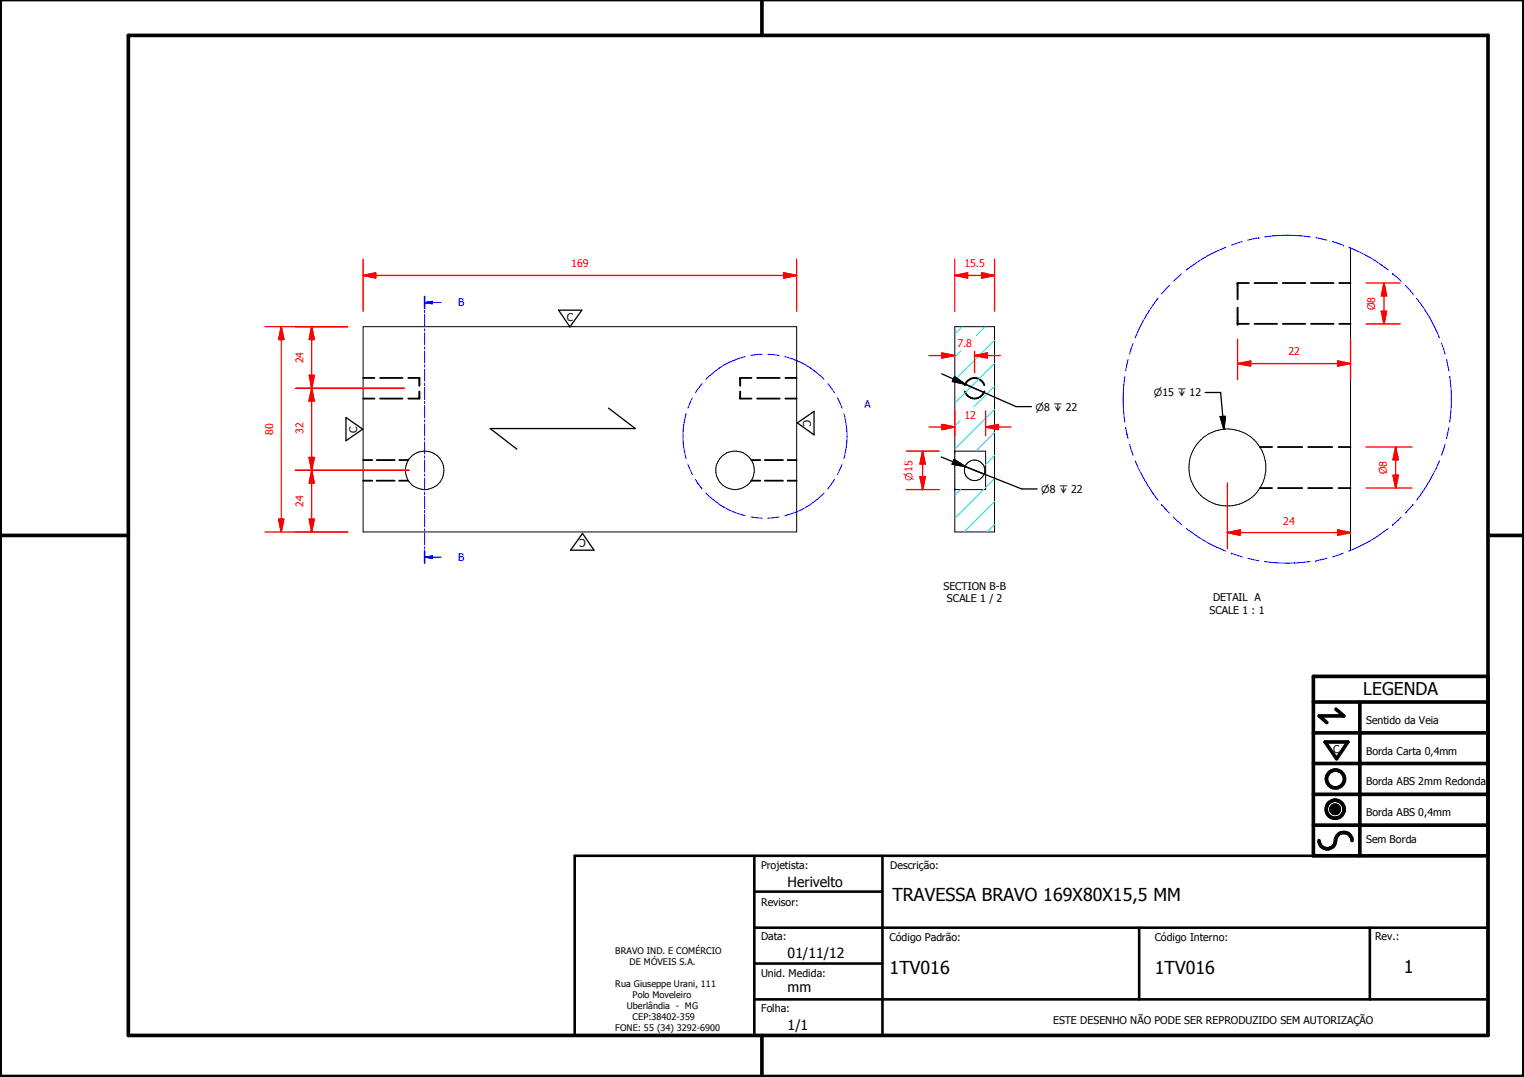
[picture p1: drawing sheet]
<svg xmlns="http://www.w3.org/2000/svg" width="297mm" height="210mm" viewBox="0 0 297 210" stroke-linecap="round" stroke-linejoin="round" font-family="sans-serif">
<g fill="none" stroke="#000" stroke-width=".35">
<path d="M241.2 59.9v3.2h2.2M243.4 55.2h-2.2v3.1M244.5 55.2h4.4M250 55.2h4.4M255.5 55.2h4.4M261 55.2h2.2M70.8 73.7h2.2M70.8 77.7h2.2M74.1 73.7h4.3M74.1 77.7h4.3M79.6 73.7h2.1v1.3M81.7 76.3v1.4h-2.1"/>
<path d="M144.3 76.3v1.4h2.2M146.5 73.7h-2.2v1.3M147.6 73.7h4.4M147.6 77.7h4.4M153.1 73.7h2.2M153.1 77.7h2.2M188 75.1a2 2 0 0 1 1.9-1.4 2 2 0 0 1 2 1.4M188 76.3a2 2 0 0 0 1.9 1.4 2 2 0 0 0 2-1.4M244.5 63.1h4.4M250 63.1h4.4M255.5 63.1h4.4M261 63.1h2.2"/>
<path d="M70.8 89.7h1.8M70.8 93.7h1.8M73.4 89.7h3.5M73.4 93.7h3.5M77.8 89.7h1.8M77.8 93.7h1.8M146.4 89.7h1.8M146.4 93.7h1.8M149.1 89.7h3.5M149.1 93.7h3.5M153.5 89.7h1.8M153.5 93.7h1.8"/>
<path d="M245.6 87.1h2.3M245.6 95.1h2.3M249.1 87.1h4.7M249.1 95.1h4.7M255 87.1h4.7M255 95.1h4.7M260.9 87.1h2.3M260.9 95.1h2.3"/>
</g>
<g fill="#000">
<circle cx="241.2" cy="55.2" r=".18"/>
<circle cx="81.7" cy="75" r=".18"/>
<circle cx="144.3" cy="75" r=".18"/>
<circle cx="241.2" cy="63.1" r=".18"/>
</g>
<g fill="none" stroke="#000" stroke-width=".19">
<path d="M263.2 48.3v59M70.8 63.7h84.5v40h-84.5zM186.1 63.7h7.7v40h-7.7zM186.1 87.9h.1M186.1 87.9h6v7.5h-6M259.4 157.6l1.6 .1zM259.4 157.7l1.6 .1zM259.4 157.8l1.6 .1zM259.4 157.9h1.6v.1zM259.4 157.9l1.6 .1h-1.5zM259.4 157.6h1.6zM259.5 158h1.5z"/>
<path d="M259.5 158l1.4 .1zM259.5 157.5l1.5 .1zM259.5 158.1h1.4zM259.5 157.4l1.5 .1zM259.5 158.1l1.4 .1zM259.5 157.3l1.4 .1zM259.6 158.2h1.3zM259.6 158.2h1.2zM259.6 157.2l1.3 .1zM259.6 158.2l1.2 .1zM259.6 157.2h1.3zM259.7 158.3h1.1z"/>
<path d="M259.7 158.3l1 .1zM259.7 157.1l1.1 .1zM259.7 157.1h1.1zM259.8 158.4h.9zM259.8 158.4h.8zM259.8 157.1h1zM259.8 157.1h.9zM259.8 158.4l.8 .1zM259.8 157l.9 .1zM259.8 157h.8zM259.9 158.5h.7zM259.9 158.5h.6z"/>
<path d="M259.9 157h.7zM260 158.5h.5zM260 158.5h.4zM260 157h.6zM260.1 158.5h.3zM260.1 158.5h.2zM260.1 156.9l.4 .1zM260.1 156.9h.3zM260.1 156.9h.2z"/>
<circle cx="82.8" cy="91.7" r="3.8"/>
<circle cx="143.3" cy="91.6" r="3.8"/>
<circle cx="190" cy="91.7" r="2"/>
<circle cx="239.2" cy="91.1" r="7.5"/>
</g>
<g fill="#000">
<path d="M259.4 157.6h1.6zM259.5 157.5l1.5 .1zM259.5 157.4l1.5 .1zM259.5 157.3l1.4 .1zM259.6 157.2l1.3 .1zM259.6 157.2h1.3zM259.7 157.1l1.1 .1zM259.7 157.1h1.1zM259.8 157.1h1zM259.8 157.1h.9zM259.8 157l.9 .1zM259.8 157h.8z"/>
<path d="M259.9 157h.7zM260 157h.6zM260.1 156.9l.4 .1zM260.1 156.9h.3zM260.1 156.9h.2zM260.1 158.5h.2zM260 158.5h.4zM260.1 158.5h.3zM259.9 158.5h.6zM260 158.5h.5zM259.8 158.4l.8 .1zM259.9 158.5h.7z"/>
<path d="M259.8 158.4h.8zM259.7 158.3l1 .1zM259.8 158.4h.9zM259.6 158.2l1.2 .1zM259.7 158.3h1.1zM259.6 158.2h1.2zM259.5 158.1l1.4 .1zM259.6 158.2h1.3zM259.5 158l1.4 .1zM259.5 158.1h1.4zM259.4 157.9l1.6 .1h-1.5zM259.5 158h1.5z"/>
<path d="M259.4 157.6l1.6 .1zM259.4 157.7l1.6 .1zM259.4 157.8l1.6 .1zM259.4 157.9h1.6v.1z"/>
</g>
<g fill="none" stroke="#000" stroke-width=".71">
<path d="M148.5 0v6.9M297 -.1v209.9h-297v-209.9M25 6.9h265v194.9h-265zM0 104.4h25M290 104.4h7M256 136.8h34M260.4 138.2l1.5 1.3h-4.8l1.5 1.3M265 136.8v30M290 131.8h-34v35h34M256 154.8h34M256 148.8h34M256 142.8h34"/>
<path d="M258.3 144.6h4.4l-2.2 3.3zM256 160.8h34M257.1 163.8a1.62 1.62 0 0 0 1.8 1.6 1.62 1.62 0 0 0 1.4-1.9 1.63 1.63 0 0 1 1.7-1.2 1.63 1.63 0 0 1 1.5 1.5M148.5 201.8v8"/>
<circle cx="260.2" cy="157.7" r="1.76"/>
<circle cx="260.2" cy="157.7" r=".82"/>
<circle cx="260.3" cy="151.8" r="1.76"/>
</g>
<path d="M112 166.8h178v35h-178zM147 173.8h25M147 166.8v35M172 166.8v35M147 194.8h143M147 180.8h143M147 187.8h25M222 180.8v14M267 180.8v14" fill="none" stroke="#000" stroke-width=".51"/>
<g fill="none" stroke="#00f" stroke-width=".19">
<path d="M82.8 57.8v2.3M82.8 60.5v.5M82.8 61.3v2.4M82.8 64.1v.4M82.8 64.9v2.3M82.8 67.6v.4M82.8 68.4v2.3M82.8 71.1v.5M82.8 72v2.3M82.8 74.7v.4M82.8 75.5v2.4M82.8 78.2v.5"/>
<path d="M82.8 79v2.4M135 77.5l-.9 2M136.9 74.8l-1.4 1.7M145.2 69.5a15.7 15.7 0 0 0-7.6 4.4M148.5 69l-2.2 .3M149.6 69l2.2 .3M152.9 69.5a15.7 15.7 0 0 1 7.7 4.4M161.3 74.8l1.3 1.7M163.2 77.5l.9 2M82.8 81.8v.4M82.8 82.6v2.4M82.8 85.3v.5"/>
<path d="M82.8 86.1v2.4M82.8 88.9v.4M82.8 89.7v2.3M82.8 92.4v.4M82.8 93.2v2.3M82.8 95.9v.5M82.8 96.8v2.3M82.8 99.5v.4M133.7 80.6a15.9 15.9 0 0 0 0 8.8M134.1 90.5l.9 2M135.5 93.5l1.4 1.8M137.6 96.1a15.7 15.7 0 0 0 7.6 4.4"/>
<path d="M160.6 96.1a15.7 15.7 0 0 1-7.7 4.4M162.6 93.5l-1.3 1.8M164.1 90.5l-.9 2M164.5 80.6a15.6 15.6 0 0 1 0 8.8M82.8 100.3v2.4M82.8 103v.5M82.8 103.8v2.4M82.8 106.6v.4M82.8 107.4v2.3M82.8 108.6h1.5M146.3 100.8l2.2 .2M151.8 100.8l-2.2 .2"/>
</g>
<path d="M82.8 57.8v2.3M82.8 107.4v2.3" fill="none" stroke="#00f" stroke-width=".3"/>
<path d="M82.8 108.6l1.5-.3v.5z" fill="#00f"/>
<path d="M82.8 59h1.5M82.8 108.6l1.5-.3v.5zM84.3 108.6h1.7" fill="none" stroke="#00f" stroke-width=".19"/>
<path d="M82.8 59l1.5-.3v.5z" fill="#00f"/>
<g fill="none" stroke="#00f" stroke-width=".19">
<path d="M82.8 59l1.5-.3v.5zM84.3 59h1.7M225.7 58.1a30.8 30.8 0 0 0-4.4 7.7M227.9 55.6l-1.5 1.7M230.3 53.3l-1.6 1.5M238.9 48.2l-1.5 .7a28.9 28.9 0 0 0-6.2 3.7M242.1 47.1l-2.1 .7M245.4 46.3h.1M245.4 46.3l-2.2 .5M246.5 46.1a33.5 33.5 0 0 1 8.9 0M256.5 46.3l2.2 .5M259.7 47.1l2.1 .7"/>
<path d="M261.8 47.8h.1M262.9 48.2l1.5 .7a28.9 28.9 0 0 1 6.2 3.7M271.4 53.3h.1M271.4 53.3l1.7 1.5M273.9 55.6l1.5 1.7M275.4 57.3h.1M276.1 58.1a30.8 30.8 0 0 1 4.4 7.7M219.2 73.4a29.3 29.3 0 0 0 0 8.9M219.9 70.1l-.5 2.2M220.8 66.9l-.6 2.1M281 66.9l.6 2.1M281.9 70.1l.5 2.2"/>
<path d="M282.6 73.4v.3a30.2 30.2 0 0 1 0 8.6M219.4 83.4h.1M219.4 83.4l.5 2.1M220.2 86.6l.6 2.1M221.3 89.8a32.9 32.9 0 0 0 4.4 7.7M226.4 98.3h.1M226.4 98.3l1.5 1.7M275.4 98.3h.1M275.4 98.3l-1.5 1.7M280.5 89.8a32.9 32.9 0 0 1-4.4 7.7M281.6 86.6l-.6 2.1M282.4 83.4l-.5 2.1"/>
<path d="M228.7 100.8l1.6 1.5M231.2 103l.2 .2a30.4 30.4 0 0 0 7.5 4.2M240 107.8h.1M240 107.8l2.1 .7M243.2 108.8l2.2 .5M246.5 109.4a29.3 29.3 0 0 0 8.9 0M256.5 109.3h.1M258.7 108.8l-2.2 .5M261.8 107.8l-2.1 .7M270.6 103a30.8 30.8 0 0 1-7.7 4.4M271.4 102.3h.1M273.1 100.8l-1.7 1.5"/>
</g>
<g fill="none" stroke="#0ff" stroke-width=".19">
<path d="M187.2 68.5l-1.1 1.1M187.5 63.7l-1.4 1.4M192 63.7l-1.7 1.7M193.8 79.8l-7.7 7.7M193.8 70.8l-7.7 7.8M193.8 66.3l-7.7 7.8M193.8 75.3l-4 4M187.2 82l-1.1 1.1M187.2 95.4l-1.1 1.1M191.7 95.4l-5.6 5.6M193.8 97.7l-5.9 6M193.8 93.3l-1.7 1.7"/>
<path d="M193.8 88.8l-1.7 1.8M193.8 84.3l-3.6 3.6M193.8 102.2l-1.4 1.5"/>
</g>
<path d="M70.8 53.7h2.4" fill="none" stroke="#f00" stroke-width=".25"/>
<path d="M70.8 53.7l2.4-.5v1z" fill="#f00"/>
<path d="M70.8 53.7l2.4-.5v1zM152.7 53.7h2.6" fill="none" stroke="#f00" stroke-width=".25"/>
<path d="M152.7 53.2l2.6 .5-2.6 .5z" fill="#f00"/>
<path d="M70.8 50.5v10.2M73.2 53.7h79.5M152.7 53.2l2.6 .5-2.6 .5zM155.3 50.5v10.2M60.7 101.2v2.5" fill="none" stroke="#f00" stroke-width=".25"/>
<path d="M60.3 101.2h1l-.6 2.5z" fill="#f00"/>
<path d="M60.7 91.7v2.4M60.3 101.2h1l-.6 2.5z" fill="none" stroke="#f00" stroke-width=".25"/>
<path d="M60.7 91.7l.6 2.4h-1z" fill="#f00"/>
<path d="M57.6 91.7h22.2M60.7 91.7l.6 2.4h-1zM60.7 89.2v2.5M60.7 94.1v7.1M57.6 103.7h10.2" fill="none" stroke="#f00" stroke-width=".25"/>
<path d="M60.2 89.2h1.1l-.6 2.5z" fill="#f00"/>
<path d="M60.7 75.7v2.4M60.2 89.2h1.1l-.6 2.5z" fill="none" stroke="#f00" stroke-width=".25"/>
<path d="M60.7 75.7l.6 2.4h-1.1z" fill="#f00"/>
<path d="M57.6 75.7h21.2M60.7 75.7l.6 2.4h-1.1zM60.7 73.2v2.5M60.7 78.1v11.1M57.6 91.7h22.2" fill="none" stroke="#f00" stroke-width=".25"/>
<path d="M60.3 73.2h1l-.6 2.5z" fill="#f00"/>
<path d="M60.3 73.2h1l-.6 2.5zM60.7 63.7v2.5" fill="none" stroke="#f00" stroke-width=".25"/>
<path d="M60.7 63.7l.6 2.5h-1z" fill="#f00"/>
<path d="M57.6 63.7h10.2M57.6 75.7h21.2M60.7 63.7l.6 2.5h-1zM60.7 66.2v7M54.8 101.2v2.5" fill="none" stroke="#f00" stroke-width=".25"/>
<path d="M54.3 101.2h1l-.5 2.5z" fill="#f00"/>
<path d="M54.8 63.7v2.5M54.3 101.2h1l-.5 2.5z" fill="none" stroke="#f00" stroke-width=".25"/>
<path d="M54.8 63.7l.5 2.5h-1z" fill="#f00"/>
<path d="M51.6 63.7h16.2M54.8 63.7l.5 2.5h-1zM54.8 66.2v35M241.2 70.9h2.6M51.6 103.7h16.2" fill="none" stroke="#f00" stroke-width=".25"/>
<path d="M241.2 70.9l2.6-.5v.9z" fill="#f00"/>
<path d="M241.2 70.9l2.6-.5v.9zM260.7 70.9h2.5" fill="none" stroke="#f00" stroke-width=".25"/>
<path d="M260.7 70.4l2.5 .5-2.5 .4z" fill="#f00"/>
<path d="M241.2 66.1v7.9M243.8 70.9h16.9M260.7 70.4l2.5 .5-2.5 .4zM263.2 66.1v7.9M239.2 103.8h2.5" fill="none" stroke="#f00" stroke-width=".25"/>
<path d="M239.2 103.8l2.5-.5v1z" fill="#f00"/>
<path d="M239.2 103.8l2.5-.5v1zM260.7 103.8h2.5" fill="none" stroke="#f00" stroke-width=".25"/>
<path d="M260.7 103.3l2.5 .5-2.5 .5z" fill="#f00"/>
<path d="M239.2 94.1v12.8M272 92.6v2.5M241.7 103.8h19M260.7 103.3l2.5 .5-2.5 .5z" fill="none" stroke="#f00" stroke-width=".25"/>
<path d="M271.5 92.6h1l-.5 2.5z" fill="#f00"/>
<path d="M271.5 92.6h1l-.5 2.5zM272 87.1v2.5" fill="none" stroke="#f00" stroke-width=".25"/>
<path d="M272 87.1l.5 2.5h-1z" fill="#f00"/>
<path d="M269.7 60.7v2.4M266.2 87.1h9M266.2 95.1h9M272 87.1l.5 2.5h-1zM272 89.6v3" fill="none" stroke="#f00" stroke-width=".25"/>
<path d="M269.2 60.7h1.1l-.6 2.4z" fill="#f00"/>
<path d="M269.7 55.2v2.5M269.2 60.7h1.1l-.6 2.4z" fill="none" stroke="#f00" stroke-width=".25"/>
<path d="M269.7 55.2l.6 2.5h-1.1z" fill="#f00"/>
<path d="M266.2 55.2h6.7M269.7 55.2l.6 2.5h-1.1zM269.7 57.7v3M266.2 63.1h6.7M179.8 87.9v2.5" fill="none" stroke="#f00" stroke-width=".25"/>
<path d="M108.9 60.5h4.5l-2.3 3.2zM118.6 79.5l5.2 4h-28.3l5.2 4M234.9 76.5h3l.6 7.2M67.4 81.4l3.3 2.3-3.3 2.2zM155.4 82.4l3.3-2.2v4.6zM237.8 81.2h1l-.3 2.5zM113.5 104l2.3 3.2h-4.6z" fill="none" stroke="#000" stroke-width=".25"/>
<path d="M237.8 81.2h1l-.3 2.5z" fill="#000"/>
<path d="M179.8 87.9l.5 2.5h-1z" fill="#f00"/>
<path d="M179.8 87.9l.5 2.5h-1zM179.8 92.9v2.5" fill="none" stroke="#f00" stroke-width=".25"/>
<path d="M179.3 92.9h1l-.5 2.5z" fill="#f00"/>
<path d="M176.7 87.9h6.4M176.7 95.4h6.4M179.3 92.9h1l-.5 2.5zM179.8 90.4v2.5M183.6 83.2h2.5" fill="none" stroke="#f00" stroke-width=".25"/>
<path d="M183.6 72.9l4.5 2M186.1 73.4l2 1.5-2.5-.6zM188.1 74.9l3.7 1.6M188.1 74.9l9.9 4.3h3M183.5 89.1l15.6 6.2h3M186 89.5l2.1 1.4-2.5-.4zM188.1 90.9l3.7 1.5" fill="none" stroke="#000" stroke-width=".25"/>
<path d="M186.1 73.4l2 1.5-2.5-.6zM186 89.5l2.1 1.4-2.5-.4z" fill="#000"/>
<path d="M183.6 82.7l2.5 .5-2.5 .5z" fill="#f00"/>
<path d="M183.6 82.7l2.5 .5-2.5 .5zM192.1 83.2h2.5" fill="none" stroke="#f00" stroke-width=".25"/>
<path d="M192.1 83.2l2.5-.5v1z" fill="#f00"/>
<path d="M189.9 69.3h2.5M181.1 83.2h2.5M186.1 80.1v4.8M192.1 83.2l2.5-.5v1zM192.1 80.1v4.8M194.6 83.2h2.5" fill="none" stroke="#f00" stroke-width=".25"/>
<path d="M189.9 69.3l2.5-.5v1z" fill="#f00"/>
<path d="M183.6 69.3h2.5M189.9 69.3l2.5-.5v1z" fill="none" stroke="#f00" stroke-width=".25"/>
<path d="M183.6 68.8l2.5 .5-2.5 .5z" fill="#f00"/>
<path d="M191.3 53.7h2.5M181.1 69.3h2.5M183.6 68.8l2.5 .5-2.5 .5zM189.9 68.5v4.2M192.4 69.3h2.6" fill="none" stroke="#f00" stroke-width=".25"/>
<path d="M191.3 53.2l2.5 .5-2.5 .5z" fill="#f00"/>
<path d="M186.1 53.7h2.5M191.3 53.2l2.5 .5-2.5 .5z" fill="none" stroke="#f00" stroke-width=".25"/>
<path d="M186.1 53.7l2.5-.5v1z" fill="#f00"/>
<path d="M186.1 53.7l2.5-.5v1zM186.1 50.5v10.2M188.6 53.7h2.7M193.8 50.5v10.2" fill="none" stroke="#f00" stroke-width=".25"/>
<g font-size="3.5">
<text x="173.9" y="175.7">TRAVESSA BRAVO 169X80X15,5 MM</text>
<text x="173.4" y="189.7">1TV016</text>
<text x="225.1" y="189.7">1TV016</text>
<text x="273.6" y="189.7">1</text>
</g>
<text font-size="3.4" x="265.7" y="135.4">LEGENDA</text>
<g font-size="2.7">
<text x="153.5" y="172.8">Herivelto</text>
<text x="153.5" y="186.6">01/11/12</text>
<text x="153.5" y="193.4">mm</text>
<text x="153.5" y="200.8">1/1</text>
</g>
<g font-size="2.1" fill="#f00">
<text x="111.3" y="52.1">169</text>
<text x="188" y="52.1">15.5</text>
<text x="268.1" y="60.5" transform="rotate(-90 268.1 60.5)">Ø8</text>
<text x="59.2" y="70.8" transform="rotate(-90 59.2 70.8)">24</text>
<text x="186.6" y="67.7">7.8</text>
<text x="251.1" y="69.3">22</text>
<text x="188" y="81.7">12</text>
<text x="53.2" y="84.8" transform="rotate(-90 53.2 84.8)">80</text>
<text x="59.1" y="84.6" transform="rotate(-90 59.1 84.6)">32</text>
<text x="270.3" y="92.5" transform="rotate(-90 270.3 92.5)">Ø8</text>
<text x="59.2" y="98.8" transform="rotate(-90 59.2 98.8)">24</text>
<text x="250.1" y="102.2">24</text>
</g>
<g font-size="2.1" fill="#00f">
<text x="89.3" y="59.7">B</text>
<text x="168.5" y="79.5">A</text>
<text x="89.3" y="109.3">B</text>
</g>
<g font-size="2.1">
<text x="110.5" y="62.6">C</text>
<text x="156.5" y="81.8" transform="rotate(90 156.5 81.8)">C</text>
<text x="69.6" y="84.3" transform="rotate(-90 69.6 84.3)">C</text>
<text x="114.2" y="105.1" transform="rotate(180 114.2 105.1)">C</text>
<text x="183.9" y="114.9">SECTION B-B</text>
<text x="184.6" y="117.4">SCALE 1 / 2</text>
<text x="235.8" y="119.7">SCALE 1 : 1</text>
<text x="236.4" y="117.2">DETAIL A</text>
<text x="266.3" y="141.1">Sentido da Veia</text>
<text x="259.8" y="146.7">C</text>
<text x="266.3" y="147.2">Borda Carta 0,4mm</text>
<text x="266.3" y="153.1">Borda ABS 2mm Redonda</text>
<text x="266.3" y="159">Borda ABS 0,4mm</text>
<text x="266.3" y="164.4">Sem Borda</text>
<text x="148.4" y="169.3">Projetista:</text>
<text x="173.5" y="169.5">Descrição:</text>
<text x="148.4" y="176.6">Revisor:</text>
<text x="148.4" y="183.2">Data:</text>
<text x="173.4" y="183.3">Código Padrão:</text>
<text x="225.1" y="183.3">Código Interno:</text>
<text x="268" y="183.2">Rev.:</text>
<text x="148.4" y="190.5">Unid. Medida:</text>
<text x="148.4" y="197.2">Folha:</text>
<text x="205.3" y="199.5">ESTE DESENHO NÃO PODE SER REPRODUZIDO SEM AUTORIZAÇÃO</text>
</g>
<g font-size="1.9">
<text x="224.9" y="77.3">⌀15 ↧ 12</text>
<text x="201.8" y="80">⌀8 ↧ 22</text>
<text x="202.9" y="96.1">⌀8 ↧ 22</text>
</g>
<text font-size="1.9" fill="#f00" x="177.9" y="93.7" transform="rotate(-90 177.9 93.7)">⌀15</text>
<g font-size="1.8">
<text x="119.9" y="186">BRAVO IND. E COMÉRCIO</text>
<text x="122.7" y="188.1">DE MÓVEIS S.A.</text>
<text x="119.9" y="192.4">Rua Giuseppe Urani, 111</text>
<text x="122.2" y="196.7">Uberlândia - MG</text>
<text x="123.3" y="194.6">Polo Moveleiro</text>
<text x="119.9" y="201">FONE: 55 (34) 3292-6900</text>
<text x="123.3" y="198.8">CEP:38402-359</text>
</g>
</svg>
